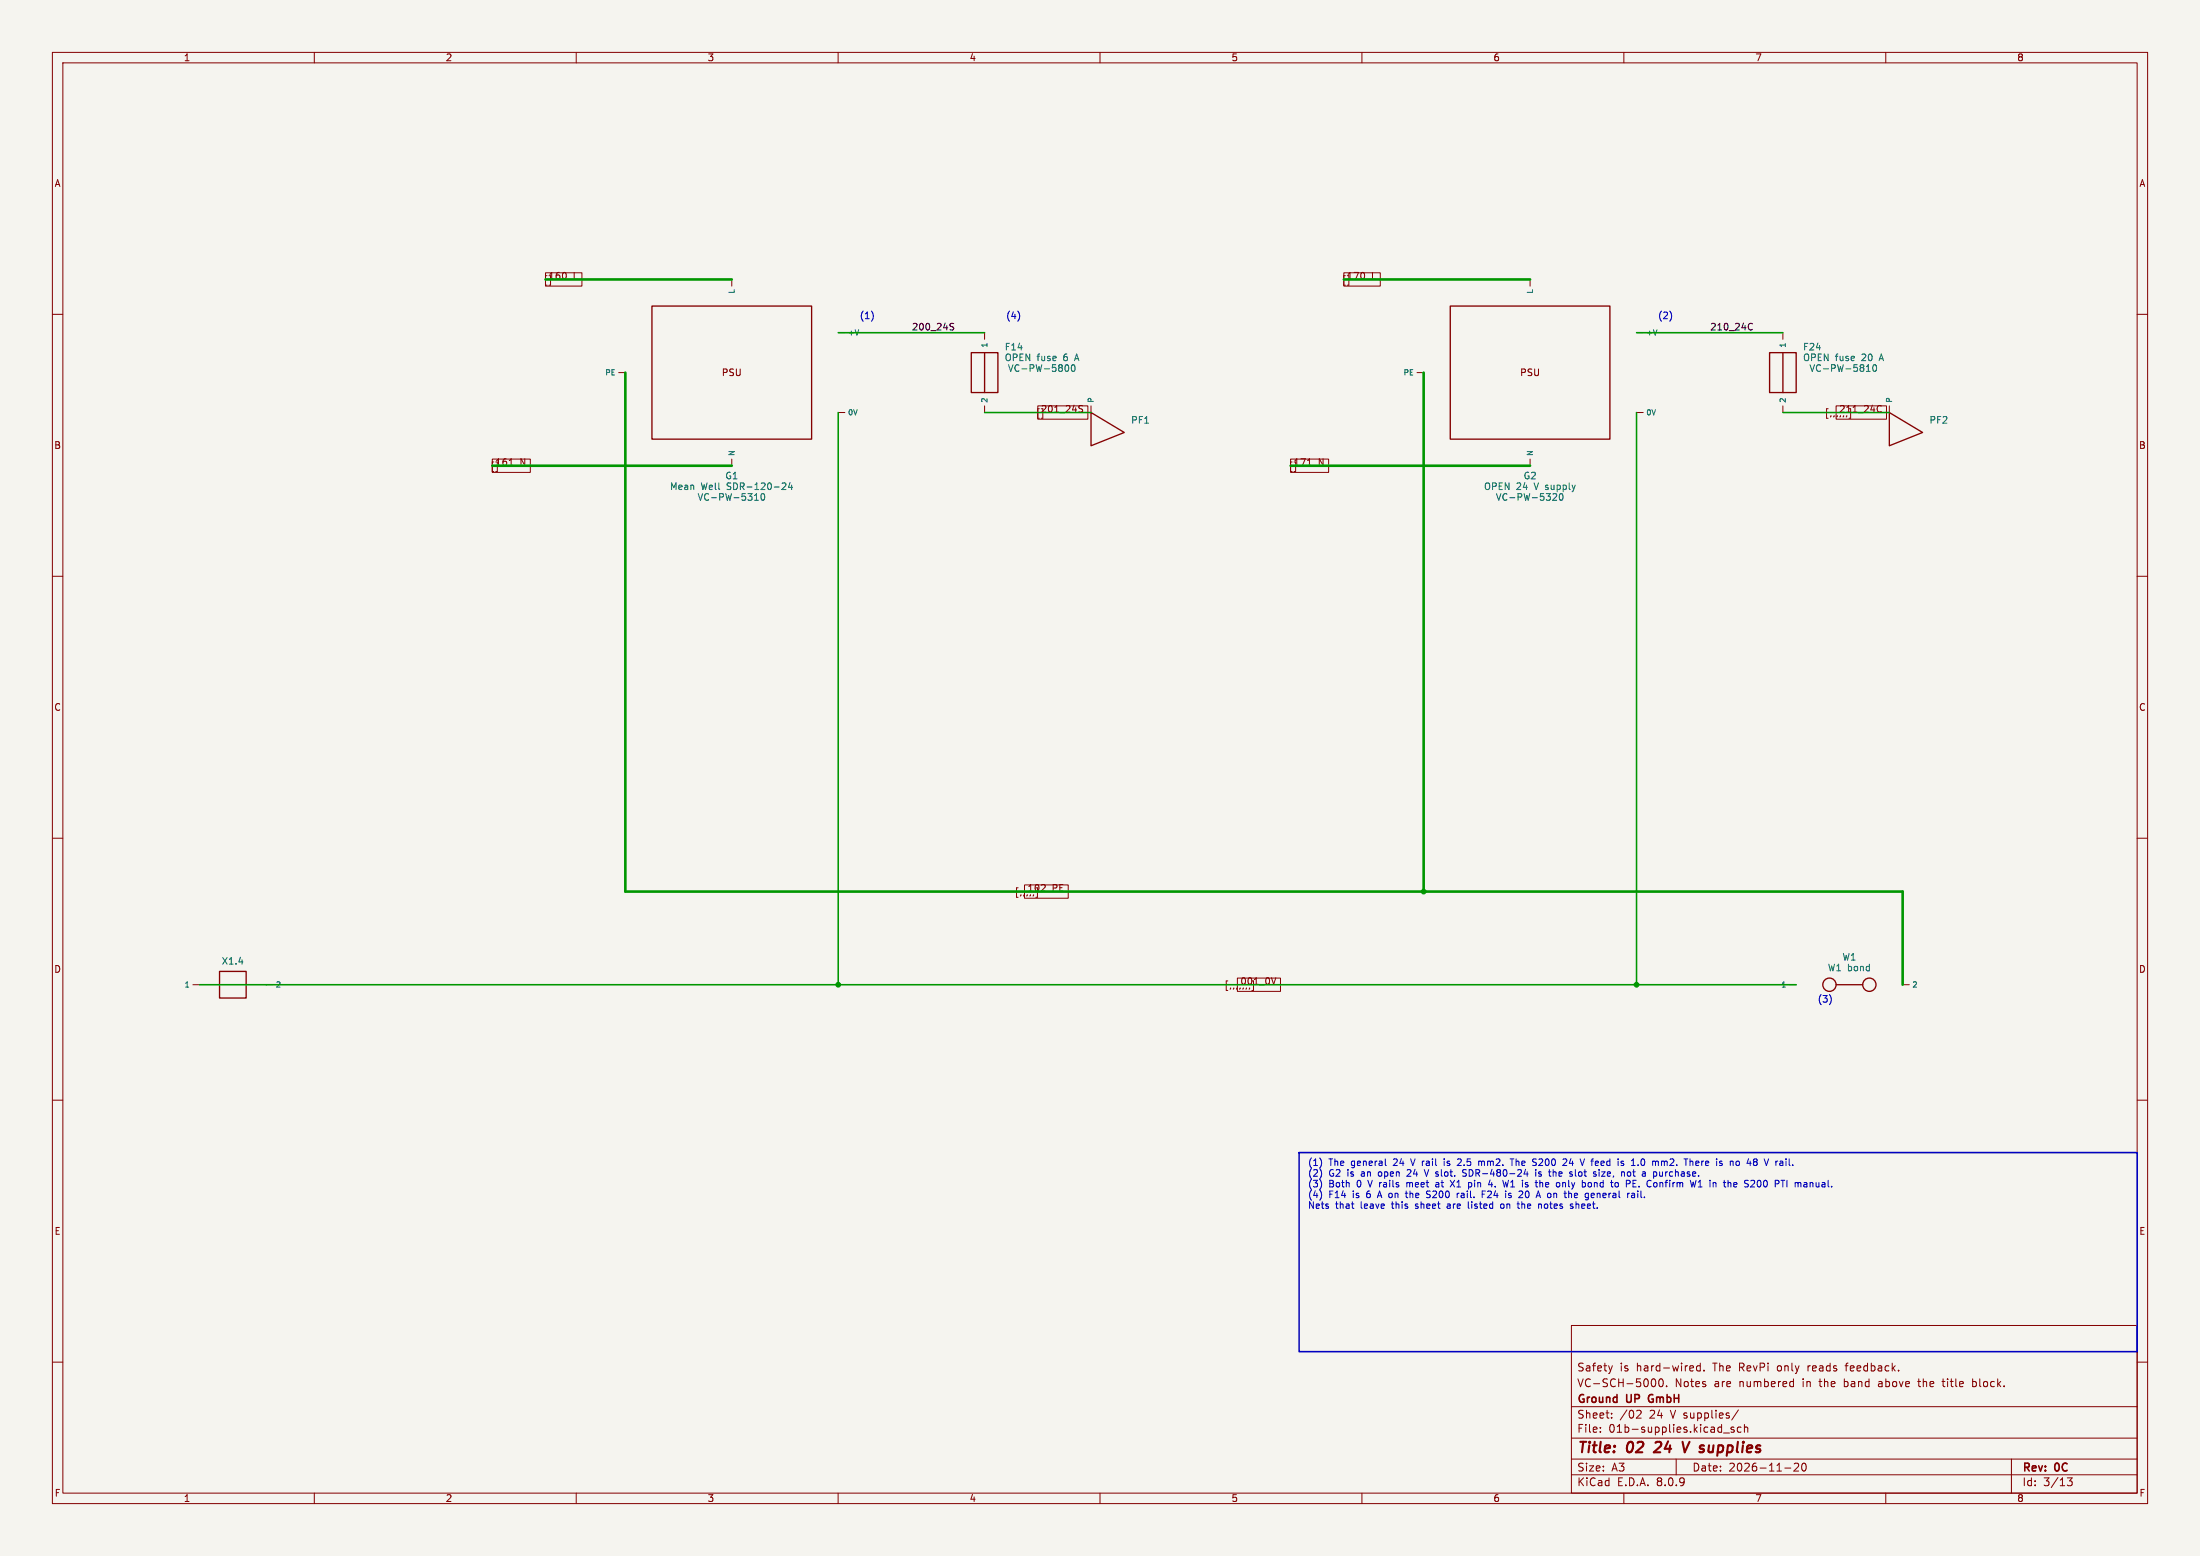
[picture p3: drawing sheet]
<svg xmlns="http://www.w3.org/2000/svg" width="420mm" height="297mm" viewBox="0 0 420 297" stroke-linecap="round" stroke-linejoin="round" font-family="sans-serif">
<path d="M0 0h420v297h-420z" fill="#f5f4ef" stroke="#f5f4ef" stroke-width=".19"/>
<g fill="none" stroke="#840000" stroke-width=".19">
<path d="M10 10h400v277h-400zM12 12h396v273h-396zM60 10v2M110 10v2M160 10v2M210 10v2M260 10v2M310 10v2M360 10v2M104.1 52.1h7v2.5h-7zM109.6 53.3h.6M139.7 53.3v1.3"/>
<path d="M256.5 52.1h7v2.5h-7zM262 53.3h.6M292.1 53.3v1.3M10 60h2M118.1 71.1h1.3M160 78.7h1.3M160 63.5h1.3M188 63.5v1.3M188 77.5v1.2M198.1 77.5h9.6v2.5h-9.6zM206.2 78l.4 .1 .1 .3-.3 .3h-.3M206.2 77.4l.5 .1"/>
<path d="M208.3 77.5v1.2M270.5 71.1h1.3M312.4 78.7h1.3M312.4 63.5h1.3M340.4 63.5v1.3M340.4 77.5v1.2M350.5 77.5h9.6v2.5h-9.6zM353.3 78v1.8h-.3M358.6 77.5h.5M359.1 78.5l-.5 .1M360.7 77.5v1.2M408 60h2"/>
<path d="M94 87.6h7.2v2.6h-7.2zM99.5 87.6l.7 1.2v-1.2M139.7 87.6v1.3M246.4 87.6h7.2v2.6h-7.2zM251.9 87.6l.7 1.2v-1.2M292.1 87.6v1.3M10 110h2M408 110h2M10 160h2M408 160h2M195.6 168.9h8.3v2.6h-8.3zM198.1 169.5v1.8h-.4"/>
<path d="M202.3 170.1h.6M202.3 168.8h.6M36.8 188h1.3M50.8 188h1.3M236.2 186.7h8.2v2.5h-8.2zM239.3 187.2v1.9h-.3M243.6 186.6l-.5 1.3M341.6 188h1.3M363.2 188h1.3M10 210h2M408 210h2M300 253h108v32h-108z"/>
<path d="M10 260h2M300 278.5h108M300 274.5h108M300 268.5h108M305.5 273.2v.2M305.5 272.5v.1M307.7 270.5v.2M307.7 269.8v.1M307.8 260.7l-.4 1M312.7 269.2l.5 .1 .1 .3-.9 1.1h.9M315.4 263.3l.2-.1a.8 .8 0 0 1 .5 .7 .8 .8 0 0 1-.5 .8l-.2-.1M316.8 263.3l.2-.1a.8 .8 0 0 1 .5 .7 .8 .8 0 0 1-.5 .8l-.2-.2-.1-.4z"/>
<path d="M318.2 264.5v.2M320 278.5v3M324.6 260.2v1.5M324.6 260.8l-.4-.1-.3 .3 .1 .6h.6M325.3 261.5v.2M329 273.5h1.2M331 272.5l-.3-.1-.3 .2 .1 .2 .5 .2v.3h-.6M331.9 269.1l-1.3 1.9M332.4 272.5l-.5-.1-.2 .3 .1 .6h.6M333 272.5l.2-.1 .4 .1 .1 .9M333 271.9v1.5M341.9 263.7l.5 .1"/>
<path d="M342.4 264.6l-.5 .1M342.4 263.2v1.5M342.5 279.4l.6-.1 .2 .1 .1 .3-1 1.1h1M344.1 279.4l.2-.1a.8 .8 0 0 1 .5 .7 .8 .8 0 0 1-.5 .8l-.2-.2-.2-.4zM352.2 260.7h.6M358.7 264.2v.4M366.1 263.7h.6M366.3 263.2v1.3l.2 .2M370.7 263.7h.6M370.9 263.2v1.3l.4 .2M376.6 264.6h.6M376.6 263.8h.6"/>
<path d="M376.6 263.2v1.5M384 278.5v6.5M408 260h2M60 285v2M110 285v2M160 285v2M210 285v2M260 285v2M300 281.5h108M310 285v2M340.7 280.2h1.2M360 285v2"/>
<path d="M394.7 282.1h.9l-.5 .6 .4 .1v.6l-.2 .2-.6-.1"/>
</g>
<path d="M317 276.1l-1.3 1.1h1.3M321.2 275.2l.4 2 .9-2" fill="none" stroke="#840000" stroke-width=".4"/>
<path d="M314.8 266.4l-.1 .4 .1 .7" fill="none" stroke="#840000" stroke-width=".3"/>
<g fill="none" stroke="#840000" stroke-width=".25">
<path d="M124.5 58.4h30.4v25.4h-30.4zM276.9 58.4h30.4v25.4h-30.4zM185.4 67.3h5.1v7.6h-5.1zM188 67.3v7.6M208.3 78.7l6.3 3.9-6.3 2.5zM337.8 67.3h5.1v7.6h-5.1zM340.4 67.3v7.6M360.7 78.7l6.3 3.9-6.3 2.5zM41.9 185.4h5.1v5.1h-5.1zM350.5 188h5.1"/>
<circle cx="349.3" cy="188" r="1.27"/>
<circle cx="356.9" cy="188" r="1.27"/>
</g>
<g fill="none" stroke="#006464" stroke-width=".19">
<path d="M192.2 67.6l-.1 .8M192.5 69.6l.5 1.3 .4-1.3M192.7 67.6l.2 .8M193.4 67.6v1.2M193.9 70.7l.3 .2 .3-.1M194.1 67.7l.1 .3-.2 .2h-.6M194.7 68.2h.4M195.1 70.4h.9M195.3 67.6h-.6v1.2h.6M196.6 67.6v1.2l-.7-1.2v1.2M196.6 69.6v1.3M197.8 69.6l.3 1.3 .2-.9 .3 .9 .3-1.3"/>
<path d="M198 68h.5M198.5 67.6l-.3 .2v1M198.9 68v.8h.3l.2-.1M199.4 70.4h.9M199.4 68v.8M200.5 68.1l-.3-.1-.2 .2v.2l.5 .1v.3h-.5M201 68.4l.6-.1-.1-.2-.3-.1-.2 .2 .1 .6h.4M201.5 69.6h-.6v.6l.2-.1 .4 .1 .1 .1-.1 .5-.1 .1-.5-.1M202.3 70.2l-.2 .2 .1 .4 .1 .1 .4-.1 .1-.2v-.2l-.2-.2M202.3 70.2l-.2-.3 .2-.3h.3l.2 .3-.2 .3M202.3 70.2h.3M203.5 69.7l.1-.1a.68 .68 0 0 1 .4 .7 .68 .68 0 0 1-.4 .6 .84 .84 0 0 1-.1-1.2z"/>
<path d="M203.7 67.6h-.4a.86 .86 0 0 0 0 1.2l.4-.1 .1-.4-.3-.2h-.3l-.1 .2M204.6 69.7l.2-.1a.68 .68 0 0 1 .5 .7 .68 .68 0 0 1-.5 .6l-.3-.5zM205.1 68.8l.4-1.2 .5 1.2M205.2 68.5h.6M344.6 67.6l-.1 .8M345.1 67.6l.2 .8M345.5 69.6l.5 1.3 .4-1.3M345.8 67.6v1.2M346.5 67.7l.1 .3-.2 .2h-.6M346.9 70.7l.3 .2 .3-.1M347.1 68.2h.4M347.2 69.6l.3 .1"/>
<path d="M347.7 67.6h-.6v1.2h.6M349 67.6v1.2l-.7-1.2v1.2M349.7 69.6v1.3M350.4 68h.5M350.8 69.6l.3 1.3 .2-.9 .3 .9 .3-1.3M350.9 67.6l-.3 .2v1M351.3 68v.8h.3l.2-.1M351.8 68v.8M352.4 70.4h.9M352.9 68.1l-.3-.1-.2 .2v.2l.5 .1v.3h-.5M353.4 68.4l.6-.1-.1-.2-.3-.1-.2 .2 .1 .6h.4M354.6 69.6h-.7v.6l.2-.1 .4 .1 .1 .1v.5l-.2 .1-.5-.1"/>
<path d="M355.3 70.2l-.2 .2 .1 .4 .1 .1 .4-.1 .1-.2v-.2l-.2-.2M355.3 70.2l-.2-.3 .2-.3h.3l.2 .3-.2 .3M355.3 70.2h.3M355.5 67.7l.4-.1 .3 .3-.8 .9h.8M356.3 70l.4-.4v1.3M356.3 70.9h.7M356.9 67.6h.1a.68 .68 0 0 1 .4 .6 .68 .68 0 0 1-.4 .6 .84 .84 0 0 1-.1-1.2zM357.7 69.7l.1-.1a.68 .68 0 0 1 .5 .7 .68 .68 0 0 1-.5 .6 .84 .84 0 0 1-.1-1.2zM358.7 68.8l.4-1.2 .5 1.2M358.8 68.5h.7M128.2 93.4v-1.2l.4 .9 .5-.9v1.2M130.2 92.9l-.2-.3-.3 .1-.1 .6"/>
<path d="M130.7 92.7h.5l.1 .7M131.3 92.9l-.4 .1-.2 .1 .2 .3h.4M131.9 92.7l.2-.1 .3 .1v.7M131.9 92.6v.8M133.3 94.2l.4 1.3 .4-1.3M133.9 92.2l.3 1.2 .2-.9 .3 .9 .3-1.2M135.3 94.3a.6 .6 0 0 0-.9 .5 .6 .6 0 0 0 .6 .7l.3-.1M135.4 93l.6-.1v-.2l-.4-.1-.2 .2 .1 .6h.5M135.8 95h1M136.6 92.2v1.1l.1 .1M137.2 92.2v1.1l.2 .1M137.4 94.9l.6-.1 .1-.2v-.3l-.7-.1v1.3"/>
<path d="M138.6 94.2l.3 1.3 .2-.9 .2 .9 .3-1.3M138.9 92.3v.4l.5 .2 .1 .3-.2 .2h-.5M140.1 92.2v1.2a.67 .67 0 0 0 .7-.4 .67 .67 0 0 0-.3-.8M140.1 95h1M141.3 92.8h.6l.2-.2-.1-.3-.7-.1v1.2M141.6 92.8l.5 .6M142.3 94.2h-.6l-.1 .6 .2-.1 .4 .1 .2 .1-.1 .5-.2 .1-.5-.1M142.6 93h1M142.8 94.2h.8l-.5 .5 .4 .1v.6l-.2 .1-.5-.1M144.1 95.5h.7M144.1 94.6l.3-.4v1.3M144.1 93.4h.7"/>
<path d="M144.1 92.5l.4-.3v1.2M145.3 92.3l.5-.1 .2 .3-.7 .9h.7M145.4 94.3l.2-.1a.68 .68 0 0 1 .4 .7 .68 .68 0 0 1-.4 .6l-.3-.5zM146.7 92.3l.1-.1a.68 .68 0 0 1 .5 .6 .68 .68 0 0 1-.5 .6l-.3-.4zM147.8 93h1M149.3 92.3l.5-.1 .2 .3-.7 .9h.7M150.8 92.1l-.3 .9h.8M151.1 92.6v.8M283.5 93v-.4a.42 .42 0 0 1 .5-.4 .42 .42 0 0 1 .4 .4v.4M284.9 92.8h.6l.2-.2-.1-.3-.7-.1v1.2M285.7 94.2l.4 1.3 .4-1.3M286.2 92.8h.4"/>
<path d="M286.8 92.2h-.6v1.2h.6M287.7 94.3a.6 .6 0 0 0-.9 .5 .6 .6 0 0 0 .6 .7l.3-.1M288.1 92.2v1.2l-.7-1.2v1.2M288.2 95h1M289.6 92.3l.5-.1 .2 .3-.8 .9h.8M289.8 94.9l.6-.1 .1-.2v-.3l-.7-.1v1.3M291 94.2l.3 1.3 .2-.9 .2 .9 .3-1.3M291.1 92.1l-.3 .9h.8M291.4 92.6v.8M292.5 95h1M292.9 92.2l.4 1.2 .4-1.2M294.7 94.2h-.6l-.1 .6 .2-.1 .4 .1 .2 .1-.1 .5-.2 .1-.5-.1"/>
<path d="M295.2 94.2h.8l-.5 .5 .4 .1v.6l-.2 .1-.5-.1M295.5 92.7l-.3-.1-.2 .2 .1 .2 .4 .1v.3h-.5M296.1 92.6l.1 .8h.3l.2-.1M296.5 94.3l.4-.1 .3 .4-.8 .9h.8M296.7 92.6v.8M297.3 92.7l.3-.1 .3 .2-.1 .6h-.5M297.3 92.6v1.3M297.8 94.3l.2-.1a.68 .68 0 0 1 .4 .7 .68 .68 0 0 1-.4 .6l-.3-.5zM298.4 92.7l.4-.1 .2 .2-.1 .6h-.5M298.4 92.6v1.3M299.6 92.2v1.1l.2 .1M300.1 92.6l.3 .8"/>
<path d="M300.4 93.4l-.3 .5M300.7 92.6l-.3 .8"/>
</g>
<path d="M181.6 62.3l.4 .1 .1 .3-.3 .3h-.3M181.6 61.7l.5 .1M334 61.8h.5M334.5 62.9h-.5" fill="none" stroke="#0f0f0f" stroke-width=".19"/>
<g fill="none" stroke="#0000c2" stroke-width=".19">
<path d="M166.7 59.9v.9M194.6 59.9v.9M319.1 59.9v.9M349.5 190.4v.8M252.2 221.6v.8M252.2 223.6v.9M252.2 225.7v.8M252.2 227.7v.8M264.5 221.2v1.1l.1 .2M268.3 227.8h.4M268.4 227.3v1.1l.3 .2M268.6 225.7v.9"/>
<path d="M268.7 225.7l-.1 .1M269.3 221.2l.4 1.3M269.3 223.8l-.7 .7h.8M271.9 223.2l.4 1.3M272.3 228.5h.6M272.3 227.6l.1 .3 .5 .2M274.5 225.7l-.4 .1M274.6 226.1h-.3l-.2 .2v.2l.5 .1M275.7 221.2v.1M275.7 221.6v.9M276.4 229.8l-.1 .1M276.4 230.2l-.2 .1 .2 .4"/>
<path d="M276.9 225.3l.8 1.3M277.7 225.3l-.8 1.3M278.2 227.8v.8M278.3 221.3h.5M278.5 227.8l-.3 .2M278.9 221.7l-.7 .8h.8M279 228.2v.3M279.2 223.5l.1 .3 .6 .4-.2 .3h-.5M280.3 229.4v1.1l.2 .2M280.4 225.8l.3-.1 .3 .3-.2 .5h-.4M282.3 221.7l.4-.1 .1 .2M282.8 221.8v.7"/>
<path d="M283 227.3v1.3M283 221.6l-.2 .2M284.5 225.2l-.3 .9h.8M284.8 225.7v.9M287 229.9l-.3-.1-.2 .2v.5l.2 .2 .3-.1M288 225.3l-.3 1.3-.3-.9M288 228l.5 .4-.2 .2-.3-.1M288.3 221.2h.7M288.5 227.8h-.3l-.2 .1M288.6 221.2v1.3M289.6 229.8h.5M289.8 229.4v1.1"/>
<path d="M290 230.7h.1M291.2 223.2l-.3 .9h.8M291.2 227.6v.5l.1 .4M291.5 223.7v.8M293.2 223.7v.8M293.7 224.5h.5M293.9 229.8l.4 .2v.7M294.1 225.7l.4 .2v.7M294.2 223.7h-.3l-.2 .2 .1 .1 .4 .2M294.5 221.7l-.8 .8h.8M296.5 223.2v1.3M296.9 223.7l-.4 .1"/>
<path d="M298.3 225.8l.4-.1 .2 .2M298.3 225.7v.9M298.9 221.2l.2 .2-.1 .3-.7 .8h.8M299.9 221.1l-.3 .9h.8M300 229.8l.3 .1M300 230.2l.3 .1v.2l-.4 .2M300.6 227.9v.6M300.7 223.2v1.1l.2 .2M300.9 229.4v1.3M300.9 229.9h.1M301.2 228.1l-.6 .1M303.2 225.8l.4-.1 .2 .3-.1 .5-.3 .1-.2-.2"/>
<path d="M304.2 227.8l.2 .3-.6 .1M304.3 228.5l-.1 .1M305.3 223.7v.8M311.3 223.9l-.2-.2h-.3l-.1 .2 .1 .6h.3l.2-.2M311.6 227.8h.4l.1 .8M311.7 226.6h.7M312.1 228.5l-.5 .1M312.1 228.1h-.5M312.7 227.3v.2M312.7 227.8v.8M312.9 226.4v.2M313.8 221.3l-.1-.1a.68 .68 0 0 0-.5 .6 .68 .68 0 0 0 .5 .7l.1-.1"/>
<path d="M316.9 225.7v.9M317.1 225.7l-.2 .1M317.2 221.7l.4-.1 .1 .2M317.2 221.6v.9M317.7 221.8v.7M317.9 221.6l-.2 .2M324.1 221.6l-.4 .2 .1 .6 .3 .1M324.2 226.6h.7M324.3 221.9l-.6 .1M324.6 225.3v1.3M330.3 221.6v.9M330.5 221.6l-.2 .1"/>
<path d="M333.8 221.1l-.3 .9M334.8 221.3l.2-.1 .4 .1M335.8 225.3a.68 .68 0 0 1 .4 .6 .68 .68 0 0 1-.4 .7M339.7 222.3l.2 .2 .5-.1M339.8 221.7h.5M340.4 221.9l-.5 .1-.2 .2"/>
</g>
<path d="M248 220h160v38h-160z" fill="none" stroke="#0000c2" stroke-width=".3"/>
<path d="M160 63.5h28M160 78.7v109.3M188 78.7h20.3M312.4 63.5h28M312.4 78.7v109.3M340.4 78.7h20.3M38.1 188h304.8" fill="none" stroke="#009600" stroke-width=".3"/>
<path d="M104.1 53.3h35.6M256.5 53.3h35.6M119.4 71.1v99.1h243.8v17.8M271.8 71.1v99.1M94 88.9h45.7M246.4 88.9h45.7" fill="none" stroke="#009600" stroke-width=".5"/>
<g fill="#009600" stroke="#009600" stroke-width=".19">
<circle cx="312.4" cy="188" r=".46"/>
<circle cx="271.8" cy="170.2" r=".46"/>
<circle cx="160" cy="188" r=".46"/>
</g>
<g font-size="2.8" fill="#840000">
<text x="301" y="277.9">Title:</text>
<text x="310.6" y="277.9">02</text>
<text x="316.8" y="277.9">24</text>
<text x="322.9" y="277.9">V supplies</text>
</g>
<g font-size="2.1" fill="#840000">
<text x="301" y="262">Safety</text>
<text x="309.2" y="262">is</text>
<text x="312.4" y="262">hard-wired.</text>
<text x="327.2" y="262">The</text>
<text x="332.3" y="262">RevPi</text>
<text x="339.7" y="262">only</text>
<text x="345.6" y="262">reads</text>
<text x="353.1" y="262">feedback.</text>
<text x="301" y="268.2">Ground</text>
<text x="301" y="265">VC-SCH-5000.</text>
<text x="310.6" y="268.2">UP</text>
<text x="315.4" y="268.2">GmbH</text>
<text x="319.7" y="265">Notes</text>
<text x="327.3" y="265">are</text>
<text x="332.2" y="265">numbered</text>
<text x="344.4" y="265">in</text>
<text x="347.8" y="265">the</text>
<text x="352.6" y="265">band</text>
<text x="359.3" y="265">above</text>
<text x="367.1" y="265">the</text>
<text x="371.9" y="265">title</text>
<text x="377.7" y="265">block.</text>
<text x="301" y="273.7">File:</text>
<text x="301" y="271">Sheet:</text>
<text x="307.1" y="273.7">01b-supplies.kicad_sch</text>
<text x="309.2" y="271">/02</text>
<text x="314.9" y="271">24</text>
<text x="319.1" y="271">V supplies/</text>
<text x="301" y="281.1">Size:</text>
<text x="307.6" y="281.1">A3</text>
<text x="323" y="281.1">Date:</text>
<text x="330" y="281.1">2026-11-20</text>
<text x="386" y="281.3">Rev:</text>
<text x="392.4" y="281.3">0C</text>
<text x="301" y="283.9">KiCad</text>
<text x="308.7" y="283.9">E.D.A.</text>
<text x="316.3" y="283.9">8.0.9</text>
<text x="386" y="283.9">Id:</text>
<text x="390.1" y="283.9">3/13</text>
</g>
<g font-size="1.8" fill="#840000">
<text x="35" y="11.9">1</text>
<text x="85" y="11.9">2</text>
<text x="135" y="11.9">3</text>
<text x="185" y="11.9">4</text>
<text x="235" y="11.9">5</text>
<text x="285" y="11.9">6</text>
<text x="335" y="11.9">7</text>
<text x="385" y="11.9">8</text>
<text x="10.3" y="35.9">A</text>
<text x="408.3" y="35.9">A</text>
<text x="104.6" y="53.4">160_L</text>
<text x="257" y="53.4">170_L</text>
<text x="103.7" y="54.3">[]</text>
<text x="256.1" y="54.3">[]</text>
<text x="137.7" y="72">PSU</text>
<text x="290.1" y="72">PSU</text>
<text x="197.6" y="79.7">[]</text>
<text x="198.6" y="78.8">201_24S</text>
<text x="348.2" y="79.7">[,,,,,,]</text>
<text x="351" y="78.8">211_24C</text>
<text x="10.3" y="85.9">B</text>
<text x="93.5" y="89.9">[]</text>
<text x="94.5" y="89">161_N</text>
<text x="245.9" y="89.9">[]</text>
<text x="246.9" y="89">171_N</text>
<text x="408.2" y="85.9">B</text>
<text x="10.3" y="135.9">C</text>
<text x="408.2" y="135.9">C</text>
<text x="193.6" y="171.1">[,,,,,]</text>
<text x="196.1" y="170.3">102_PE</text>
<text x="10.3" y="185.9">D</text>
<text x="408.2" y="185.9">D</text>
<text x="233.6" y="188.9">[,,,,,,,]</text>
<text x="236.7" y="188.1">001_0V</text>
<text x="10.3" y="235.9">E</text>
<text x="408.3" y="235.9">E</text>
<text x="10.3" y="285.9">F</text>
<text x="35" y="286.9">1</text>
<text x="85" y="286.9">2</text>
<text x="135" y="286.9">3</text>
<text x="185" y="286.9">4</text>
<text x="235" y="286.9">5</text>
<text x="285" y="286.9">6</text>
<text x="335" y="286.9">7</text>
<text x="385" y="286.9">8</text>
<text x="408.3" y="285.9">F</text>
</g>
<g font-size="1.8" fill="#0000c2">
<text x="164" y="61.1">(1)</text>
<text x="192" y="61.1">(4)</text>
<text x="316.4" y="61.1">(2)</text>
<text x="346.9" y="191.6">(3)</text>
<text x="249.6" y="222.9">(1)</text>
<text x="249.6" y="224.9">(2)</text>
<text x="249.6" y="227">(3)</text>
<text x="253.7" y="222.9">The</text>
<text x="253.7" y="224.9">G2</text>
<text x="253.7" y="227">Both</text>
<text x="257.3" y="224.9">is</text>
<text x="258" y="222.9">general</text>
<text x="259.1" y="227">0</text>
<text x="260.1" y="224.9">an</text>
<text x="261.5" y="227">V rails</text>
<text x="263.6" y="224.9">open</text>
<text x="266.3" y="222.9">24</text>
<text x="269.2" y="227">meet</text>
<text x="269.3" y="224.9">24</text>
<text x="269.9" y="222.9">V rail</text>
<text x="272.9" y="224.9">V slot.</text>
<text x="274.9" y="227">at</text>
<text x="276.5" y="222.9">is</text>
<text x="278" y="227">X1</text>
<text x="279.3" y="222.9">2.5</text>
<text x="280.5" y="224.9">SDR-480-24</text>
<text x="281.6" y="227">pin</text>
<text x="283.5" y="222.9">mm2.</text>
<text x="285.7" y="227">4.</text>
<text x="288.6" y="227">W1 is</text>
<text x="289.9" y="222.9">The</text>
<text x="294.3" y="222.9">S200</text>
<text x="294.6" y="224.9">is</text>
<text x="295.3" y="227">the</text>
<text x="297.4" y="224.9">the</text>
<text x="299.4" y="227">only</text>
<text x="300.3" y="222.9">24</text>
<text x="301.5" y="224.9">slot</text>
<text x="303.9" y="222.9">V feed</text>
<text x="304.5" y="227">bond</text>
<text x="306.3" y="224.9">size,</text>
<text x="310.3" y="227">to</text>
<text x="311.3" y="222.9">is</text>
<text x="311.8" y="224.9">not</text>
<text x="313.3" y="227">PE.</text>
<text x="314.2" y="222.9">1.0</text>
<text x="316" y="224.9">a</text>
<text x="317.5" y="227">Confirm</text>
<text x="318.3" y="224.9">purchase.</text>
<text x="318.3" y="222.9">mm2.</text>
<text x="324.7" y="222.9">There</text>
<text x="326.1" y="227">W1 in</text>
<text x="331" y="222.9">is</text>
<text x="332.8" y="227">the</text>
<text x="333.8" y="222.9">no</text>
<text x="337" y="227">S200</text>
<text x="337.2" y="222.9">48</text>
<text x="340.8" y="222.9">V rail.</text>
<text x="343" y="227">PTI</text>
<text x="347" y="227">manual.</text>
<text x="249.6" y="229">(4)</text>
<text x="249.6" y="231.1">Nets</text>
<text x="253.7" y="229">F14</text>
<text x="254.9" y="231.1">that</text>
<text x="258.4" y="229">is</text>
<text x="259.9" y="231.1">leave</text>
<text x="261.2" y="229">6</text>
<text x="263.5" y="229">A on</text>
<text x="266" y="231.1">this</text>
<text x="269.3" y="229">the</text>
<text x="270.7" y="231.1">sheet</text>
<text x="273.4" y="229">S200</text>
<text x="276.9" y="231.1">are</text>
<text x="279.4" y="229">rail.</text>
<text x="281.1" y="231.1">listed</text>
<text x="284.4" y="229">F24</text>
<text x="287.5" y="231.1">on</text>
<text x="289.1" y="229">is</text>
<text x="291" y="231.1">the</text>
<text x="291.9" y="229">20</text>
<text x="295.2" y="231.1">notes</text>
<text x="295.5" y="229">A on</text>
<text x="301.2" y="229">the</text>
<text x="301.5" y="231.1">sheet.</text>
<text x="305.3" y="229">general</text>
<text x="313.6" y="229">rail.</text>
</g>
<g font-size="1.8" fill="#0f0f0f">
<text x="174" y="63.2">200_24S</text>
<text x="326.4" y="63.2">210_24C</text>
</g>
<g font-size="1.8" fill="#006464">
<text x="190.9" y="70.2">fuse</text>
<text x="191.7" y="67.1">F14</text>
<text x="196" y="70.2">6</text>
<text x="343.3" y="70.2">fuse</text>
<text x="344.1" y="67.1">F24</text>
<text x="348.4" y="70.2">20</text>
<text x="215.8" y="81.1">PF1</text>
<text x="368.2" y="81.1">PF2</text>
<text x="126.7" y="94.8">Well</text>
<text x="138.4" y="91.7">G1</text>
<text x="276.1" y="94.8">OPEN 24</text>
<text x="290.8" y="91.7">G2</text>
<text x="42.2" y="184.3">X1.4</text>
<text x="348.8" y="185.6">W1 bond</text>
<text x="351.6" y="183.5">W1</text>
</g>
<g font-size="1.4" fill="#006464">
<text x="140.4" y="56.2" transform="rotate(-90 140.4 56.2)">L</text>
<text x="292.8" y="56.2" transform="rotate(-90 292.8 56.2)">L</text>
<text x="161.8" y="64.2">+V</text>
<text x="314.2" y="64.2">+V</text>
<text x="115.4" y="71.9">PE</text>
<text x="188.7" y="66.5" transform="rotate(-90 188.7 66.5)">1</text>
<text x="267.8" y="71.9">PE</text>
<text x="341.1" y="66.5" transform="rotate(-90 341.1 66.5)">1</text>
<text x="188.7" y="77" transform="rotate(-90 188.7 77)">2</text>
<text x="209" y="77" transform="rotate(-90 209 77)">P</text>
<text x="341.1" y="77" transform="rotate(-90 341.1 77)">2</text>
<text x="361.4" y="77" transform="rotate(-90 361.4 77)">P</text>
<text x="161.8" y="79.5">0V</text>
<text x="314.2" y="79.5">0V</text>
<text x="140.4" y="87.1" transform="rotate(-90 140.4 87.1)">N</text>
<text x="292.8" y="87.1" transform="rotate(-90 292.8 87.1)">N</text>
<text x="35.1" y="188.7">1</text>
<text x="52.6" y="188.7">2</text>
<text x="339.9" y="188.7">1</text>
<text x="365" y="188.7">2</text>
</g>
</svg>
